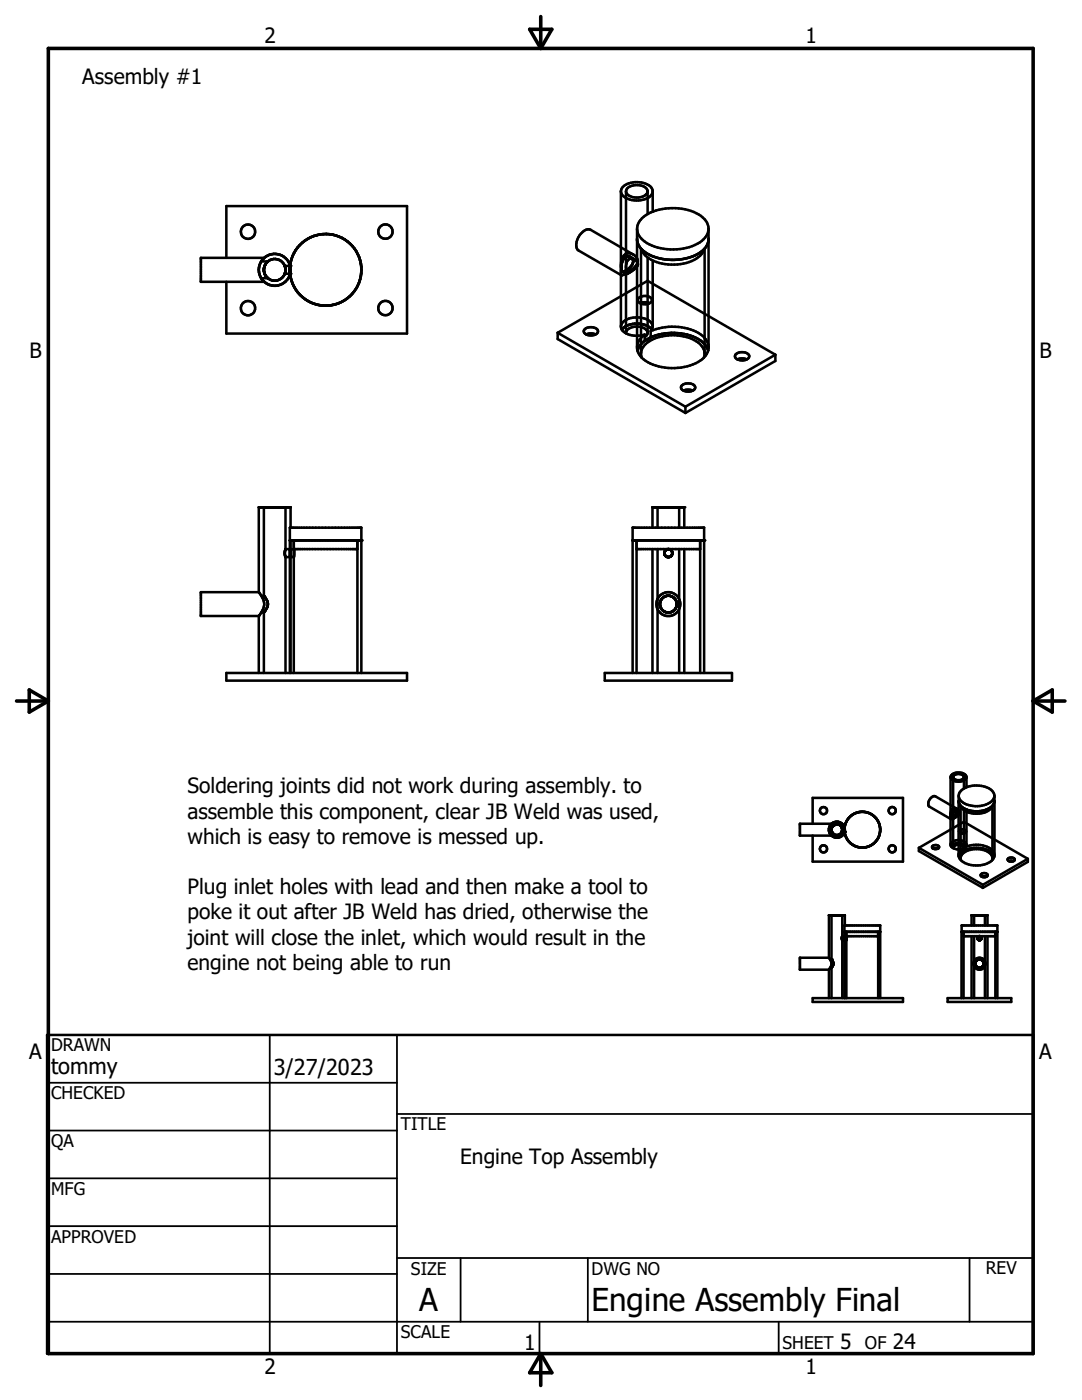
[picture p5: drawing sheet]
<svg xmlns="http://www.w3.org/2000/svg" width="216mm" height="279mm" viewBox="0 0 216 279" stroke-linecap="round" stroke-linejoin="round" font-family="sans-serif">
<g fill="none" stroke="#000" stroke-width=".51">
<path d="M123.9 38.2v27M124.3 37.3a4.5 4.5 0 0 1 5.6 .1 1.41 1.41 0 0 1-.9 2.2 4.3 4.3 0 0 1-5-.9l-.1-.7zM124.9 38.2v15.8M125.1 37.6a2.99 2.99 0 0 1 4 .1 .99 .99 0 0 1-.8 1.5 2.75 2.75 0 0 1-3.3-.8l-.1-.4zM129.2 38.2v4.5M130.2 38.2v4.1M45.2 51.5v-10.4h36v25.5h-36v-10.4M51.6 53.9l.3 1.3 .8 1M51.6 53.9l.3 1.2 .8 1.1M51.8 52.9l-.2 1M52.1 55.5h1.4M52.1 52.2h1.4"/>
<path d="M52.5 51.7a3.2 3.2 0 0 0-.9 2.2M52.7 56.2h.1M52.7 51.5l-.8 1.1M52.7 51.5l-.1 .1M52.7 51.5a3.1 3.1 0 0 1 4.3 0M52.7 51.5h.1M52.7 51.5h-12.6v4.7h12.6M52.7 51.5a3.2 3.2 0 0 1 5.2 1.5M52.7 56.2l.7 .5 1.3 .3M52.7 54.4l.3 .6 .4 .5M52.8 53.2a2.12 2.12 0 0 0 .6 2.3M52.8 53.2l-.1 1"/>
<path d="M53.2 52.5l-.4 .7M53.4 55.5h.1M53.4 52.3a2.16 2.16 0 0 1 3.5 .9M53.4 52.2l-.6 1M56.9 53.2l-.1-.1h1.1l-.1 .4M56.9 53.2l.1 .8-.2 .6h1.1v-.3M56.9 53.2a2.16 2.16 0 0 1-.9 2.5 2.16 2.16 0 0 1-2.6-.2M57 56.1a3.1 3.1 0 0 1-4.3 .1M57.8 53.5v.7M57.8 54.2a7.2 7.2 0 0 0 7.3 6.8M57.8 54.2l.1 .1M57.8 54.1l.1 .6"/>
<path d="M57.9 53h.1M57.9 54.7h.1M57.9 54.7l.5 1.9 .7 1.2M57.9 54.7a3.2 3.2 0 0 1-2.9 2.3M57.9 53l.1 .9-.1 .8M57.9 53l-.1 .6M57.9 53v1.3M57.9 54.8l.3 1.3 .5 1.2M58.6 50.5l-.4 1.2-.3 1.3M58.7 50.5l-.3 .6M59 57.7l1.3 1.6M59.4 58.3a7.2 7.2 0 0 0 4.5 2.6"/>
<path d="M59.9 48.9a7 7 0 0 0-2.1 4.6M60.3 48.4l-.9 1-.8 1.1M60.8 48.1l-.5 .4M61.1 59.8a7.1 7.1 0 0 0 5.3 1M61.9 47.4l-1.1 .7M62 47.4l-1.7 1.1M63.2 46.9l-1.9 .8M64.5 46.7l-2 .4M65.1 46.7l1.3 .1 1.3 .4M65.8 46.8h-2.1M65.8 46.8l.6 .1M65.8 46.8l1.3 .2 1.2 .5"/>
<path d="M67 47l1.8 .8 1.5 1.3M68.2 47.5l.7 .4M68.8 47.8l.6 .5M69.3 48.2l1.1 1 .7 1M69.8 59.1l-1 .8M69.8 48.6l.5 .5M69.8 59.1l-1.6 1.1-1.2 .5-1.3 .3M70.3 49.1a7.1 7.1 0 0 1 1.3 7.5M71.4 50.7a7.1 7.1 0 0 1-4.7 10.1M71.4 57l-.7 1.1-.9 1M123.9 52.9v-.5a1.63 1.63 0 0 1 2.1-1.8 1.54 1.54 0 0 1 1.2 1.4 1.54 1.54 0 0 1-.8 1.5 5.4 5.4 0 0 1-2.4 1.4M123.9 54.8l.1 .1"/>
<path d="M124.1 54.2l.9 .5M124.9 54.6l.1 .1M124.9 54l-.5 .2h-.3M124.9 54v12.5M125.8 51.3a1.26 1.26 0 0 0-1.7 1.3l-.1 1.1 .1 .5M125.8 51.3a1.27 1.27 0 0 1-.2 2.2l-.7 .5M125.8 51.3l.8 .5M126.4 50.8l-8.5-4.9a2.12 2.12 0 0 0-2.4 1.4 2.14 2.14 0 0 0 0 2.7l8.5 4.9M126.6 51.8a1.07 1.07 0 0 0-1.1-.1 1.07 1.07 0 0 0-.5 1.1l-.1 .3M126.6 51.8a1.02 1.02 0 0 1 .7 .9 1.02 1.02 0 0 1-.7 1l-1.1 .8-.5 .2M127.1 45.7v23.9l.2 .7 .8 1.1M127.1 47.9l.2 .8 .7 1.1"/>
<path d="M127.1 47.7a3.8 3.8 0 0 0 2.9 3.3 11 11 0 0 0 6.5 .6M127.4 59.5a1.8 1.8 0 0 1 2.7 .3 1.41 1.41 0 0 1-2 .9 .77 .77 0 0 1-.7-1.2zM127.9 49.6v21M128 49.7a5.4 5.4 0 0 0 4.7 3 8.3 8.3 0 0 0 7.3-2l.5-1M128.1 43.5a10.5 10.5 0 0 1 9.8-1.4 4.6 4.6 0 0 1 3.5 3.5 3.9 3.9 0 0 1-2.7 3.3 10.7 10.7 0 0 1-10.4-1 2.75 2.75 0 0 1-.2-4.4zM128.2 49.9l1.3 .9M129.2 51.4v15.1l-.6 .8M129.7 50.9l1.7 .6 1.9 .3M130.2 52v13.2M133.6 51.8h1.3M140.3 49.9l-1.8 1.1-1.7 .6M140.6 49.6v21"/>
<path d="M141.4 45.7l-.1 24.2M141.4 47.7a3.8 3.8 0 0 1-2.6 3.2l-1.7 .6-1.5 .3M141.4 47.9l-.2 .8-.7 1.1M64.4 61h.7M68.3 60.2a7.2 7.2 0 0 1-2.9 .8M111.3 66.4l17.9-10.4 25.5 14.8M111.3 66.4v1.3l25.5 14.7M111.3 66.4l25.5 14.8M116.8 65.6a1.77 1.77 0 0 1 2.5 .5 1.49 1.49 0 0 1-2.2 .7 .65 .65 0 0 1-.6-.5 .65 .65 0 0 1 .3-.7zM117 66.7l.8-.2 1 .2M124.1 65.8a4.2 4.2 0 0 1 4.6-.9l1 .4 .4 .5M124.9 66.3a2.6 2.6 0 0 1 3.5-.9l.6 .5 .2 .4"/>
<path d="M127.3 69.6l-.1 .4M127.7 60.5l.8-.2 1.1 .2M127.8 68.9l-.5 .7M128.1 71.4a2.7 2.7 0 0 1 1.5-3.3 9.4 9.4 0 0 1 10.1 .6 2.42 2.42 0 0 1 .7 2.7M128.6 66.8l-1.2 1.3-.3 1.1M128.6 68l-.6 .6M128.6 66.8v1.2M129.8 66.1a10.8 10.8 0 0 1 10.4 .9l.8 1 .4 1.2M129.8 66.1v1.2M129.8 66.1a1.38 1.38 0 0 0-.6-2.3 4.4 4.4 0 0 0-5.1 .7 1.52 1.52 0 0 0 1.2 2.2l1.3 .3 2-.2M129.8 67.3l-1.2 .7M130.3 67.1l-.5 .2"/>
<path d="M132.7 66.5a6.5 6.5 0 0 0-5.4 3.1M133.9 66.4a11.4 11.4 0 0 1 4.9 1M136 77a1.96 1.96 0 0 1 2.7 .1 .9 .9 0 0 1-1.1 1 1.33 1.33 0 0 1-1.7-.8zM136.4 77.9l.7-.1 1.1 .1M136.6 66.7a11.9 11.9 0 0 0-5.8 .3M137.1 66.8l1.2 .4 1.4 .7M139.3 67.6l.4 .3M139.7 67.9l.4 .3M140.1 68.2l.9 1 .3 .8M140.1 68.2l.3 .3M141.3 69.9a4.8 4.8 0 0 1-3.6 3 10.3 10.3 0 0 1-9.6-1.5M146.8 70.7a1.86 1.86 0 0 1 2.7 .3 1.54 1.54 0 0 1-2.2 .8l-.6-.6z"/>
<path d="M147.1 71.7l.8-.2 1.1 .2M154.7 70.8v1.2l-17.9 10.4M154.7 70.8l-17.9 10.4M136.8 81.2v1.2M52.1 118.9h.6M52.1 118.9a3.2 3.2 0 0 1-.4 4M52.1 118.9l-.4-.7h-11.6v4.7h11.6M52.7 118.9a2.16 2.16 0 0 1 0 3.3M52.7 101.2v17.7M56.9 111.1l.1 .1M57 109.6l-.2 .8 .1 .7M57 101.2v8.4"/>
<path d="M57 111.2v23.1M57 109.6h14.3M57 111.2h1.6M57.8 107.9h14.3M57.9 110.2l-.1-4.9h14.3v29M57.9 110.2v.3M57.9 110.5l-.1 23.8M57.9 110.5l.1 23.8M58 107.9l-.1 2.3M58 105.3v-4.1h-6.4v17M58.6 107.9v26.4M71.3 107.9v26.4"/>
<path d="M126.2 107.9h14.3M127 109.6h12.7M127 107.9v26.4M130.2 105.3v-4.1h6.3v4.1M130.2 109.6v24.7M131.2 101.2v4.1M131.2 109.6v24.7M132 119.6a1.65 1.65 0 0 0-.1 1.8M132.3 119.3l-.3 .3M132.4 119.2l-.1 .1M132.6 119.1l-.3 .2M132.6 119.1l-.2 .1"/>
<path d="M132.7 119l-.1 .1M133.2 118.9h.5M133.2 118.9l-.5 .1M133.7 118.9l.7 .4M134.4 119.3l.4 .3M134.8 119.6l.1 .3a1.7 1.7 0 0 1-.1 1.5M135.5 101.2v4.1M135.5 109.6v24.7M136.5 109.6v24.7M139.7 107.9v26.4M45.2 134.3h36v1.5h-36zM51.6 122.9v11.4"/>
<path d="M51.7 122.9h.1M52.1 122.3h.6M52.7 122.2v12.1M52.7 122.2h.1M120.7 134.3h25.4v1.5h-25.4zM126.2 134.3v-29h14.3v29M131.9 121.4l.3 .3M132.2 121.7l.1 .2M132.3 121.8l.4 .3M132.3 121.9l.4 .2M132.7 122.1l.2 .1M132.7 122.1l.5 .1"/>
<path d="M133 122.2h.2M133.7 122.2h-.5M134.3 121.9l-.6 .3M134.4 121.9h-.1M134.7 121.6l-.3 .3M134.8 121.4l-.4 .4M134.8 121.4v.1M189.7 155.1v13.5M190 154.5a2.06 2.06 0 0 1 2.8 .4 1.35 1.35 0 0 1-1.8 1.1 1.07 1.07 0 0 1-1.2-1.2zM190.2 155.1v14.1M190.3 154.8a1.32 1.32 0 0 1 2 .3 1.21 1.21 0 0 1-1 .6 1.21 1.21 0 0 1-1.1-.7zM191.3 159.9v10.8"/>
<path d="M191.3 159a2.91 2.91 0 0 0 2.8 1.8 4.1 4.1 0 0 0 4.2-1.5 1.86 1.86 0 0 0-1.6-2.3 4.7 4.7 0 0 0-5.2 1.2 3.3 3.3 0 0 0-.1 2.2 3.5 3.5 0 0 0 3.2 1.5M191.3 159.9v.2M192.3 155.1v2.3M192.8 155.1v2M198.4 159.8l-.4 1M198.4 158.8v11.9M198.4 159.9l-.4 1-.9 .5M162.2 164.4v-5.2h18v12.8h-18v-5.2M165.4 165.7l.3 .9M165.5 165.1l-.1 .3M165.5 165.1l-.1 .7 .2 .6M165.6 166.4l.1 .2"/>
<path d="M165.6 164.8h.7l-.1 .1M165.6 166.4h.7M165.7 166.6l.2 .2M165.7 164.6l-.2 .5M165.9 164.4l-.2 .2M165.9 164.4h-6.3v2.4h6.3M165.9 164.4a1.58 1.58 0 0 1 2.6 .7 1.58 1.58 0 0 1-1.8 2M165.9 164.4h.1M166 165.1l-.1 .3 .1 .7M166 166.1l.2 .2M166 165.1l-.1 .5 .1 .5M166.2 166.3l.1 .1"/>
<path d="M166.2 164.9l-.2 .2M166.2 164.9a1.07 1.07 0 0 1 1.8 .3M166.3 166.4h.1M166.7 164h.7l.5 .3M168 166h.1M168 165.2v.8M168 165.2h.5M168 165.2v.3M168 166a1.08 1.08 0 0 1-1.8 .3M168 165.4l.1 .1M168 165.7v.3M168.1 164.4l.4 .8"/>
<path d="M168.1 165.7h-.1M168.5 165.9a3.6 3.6 0 0 0 3.4 3.3M168.5 165.8l.2 .9 .4 .8 1 1.1M168.5 165.2v.8h-.5M168.5 165.2a1.59 1.59 0 0 1-.7 1.7 1.59 1.59 0 0 1-1.9-.1M168.6 166.4l.3 .8 .5 .8M168.9 164l-.4 1.5M168.9 163.9a3.6 3.6 0 0 1 3.6-1.9 3.6 3.6 0 0 1 3 2.7M169 163.7l-.4 1.3M169.3 163.3a3.3 3.3 0 0 0-.8 1.9M169.6 163a3.6 3.6 0 0 1 3.9-.7 3.6 3.6 0 0 1 2.1 3.3M169.7 168.2l.8 .6 1.3 .4"/>
<path d="M170.4 168.7a3.4 3.4 0 0 0 2.4 .4M171.5 162.1l-1.3 .4-1 1M172.6 162.1l1.3 .4 .7 .6M173.9 168.6l-1.3 .5M174.4 168.3l-1.2 .7M174.4 168.2l-.3 .3M174.8 167.9a3.4 3.4 0 0 1-2.6 1.3M174.8 163.4a3.5 3.5 0 0 1-.1 4.6M175.4 166.8l-.4 .8M175.6 164.9v1.4M175.6 165.9l-.1 .5a3.1 3.1 0 0 1-.9 1.7M183.4 169.2l8.9-5.2 12.8 7.4"/>
<path d="M183.4 169.2v.6l12.7 7.4M183.4 169.2l12.7 7.4M186 168.9a.84 .84 0 0 1 1.4 .2 .82 .82 0 0 1-1.4-.1zM186.2 169.4l.4-.1 .6 .1M189.7 163.4v.1M189.8 168.9a2.15 2.15 0 0 0 2.3 .5M189.8 168.9a2.1 2.1 0 0 1 2.9 0M189.8 163.1l.4 .2M190.2 163.3h.1M190.6 161.7a.7 .7 0 0 0-.9 .8l.1 .6M190.6 161.7a.69 .69 0 0 1-.2 1.1l-.6 .3M190.6 161.7l.4 .2"/>
<path d="M190.9 161.4a.84 .84 0 0 0-.9 0 .84 .84 0 0 0-.3 .9M190.9 161.4a.81 .81 0 0 1 .5 .8 .81 .81 0 0 1-.7 .7l-1 .6M190.9 161.4l-4.2-2.5a1.37 1.37 0 0 0-1.2 2.1l4.2 2.5M191 161.9a.59 .59 0 0 0-.6 0 .59 .59 0 0 0-.2 .6M191 161.9a.63 .63 0 0 1 .3 .7 .63 .63 0 0 1-.5 .5l-.6 .2M191.4 160.3l.3 .5M191.4 165.8a.84 .84 0 0 1 1.4 .2 .81 .81 0 0 1-1.5-.1zM191.6 166.3l.4-.1 .5 .1M191.7 171.2a2.72 2.72 0 0 1 2.7-1.7 3.4 3.4 0 0 1 3.6 1.4v.3M191.7 160.8l.1 10.9M191.7 160.8l.8 .6 1.7 .5M191.7 160.8a3.2 3.2 0 0 0 3.4 1.6 3 3 0 0 0 2.9-1.6"/>
<path d="M192.1 170l-.5 .5-.3 .5M192.1 169.4v.6M192.3 169.2a1.2 1.2 0 0 0-1-.6 1.2 1.2 0 0 0-1.1 .7M192.3 169.2l-.2 .4M192.3 161.7v7.5M192.6 169a5.1 5.1 0 0 1 5.5 .8 1.52 1.52 0 0 1-.9 2.4 5.1 5.1 0 0 1-5.7-.8 1.43 1.43 0 0 1 .6-2M192.6 169v.7M192.6 169.7l-.5 .3M192.8 162v6.7l-.2 .3M192.8 168.5a1.95 1.95 0 0 0-2.8-.4l-.3 .3 .1 .5M194.2 161.9h.4M195.3 169.2a5.4 5.4 0 0 0-3.2 .8"/>
<path d="M195.7 169.3a2.93 2.93 0 0 1 2.7 1.7M195.8 174.4a.81 .81 0 0 1 1.3 .3 .81 .81 0 0 1-1.4-.1zM195.9 175l.4-.1 .6 .1M196.1 176.6v.6M196.2 169.4l-1.9-.2-1.7 .5M196.4 161.7l-.9 .2M196.4 161.7l-1.8 .2M196.6 169.5l.4 .1M196.8 161.6l-.4 .1M198 160.8l-.5 .4-1.1 .5M198 160.8v10.9M201.1 171.4a.84 .84 0 0 1 1.4 .2 .82 .82 0 0 1-1.5-.1z"/>
<path d="M201.3 171.9l.4-.1 .5 .1M205.1 171.4v.6l-9 5.2M205.1 171.4l-9 5.2M162.2 199.2h18v.8h-18zM165.4 191.2l.2 .3M165.4 193.5v5.7M165.4 191.1h-5.8v2.4h5.8M165.6 191.5a1.29 1.29 0 0 1 0 1.7M165.6 193.2l-.2 .3M165.6 193.2h.3M165.6 191.5h.3M165.9 182.7v8.8"/>
<path d="M165.9 193.1v6.1M165.9 191.5a1.06 1.06 0 0 1 0 1.6M168.1 182.7v16.5M168.1 187.6h.8M168.5 199.2v-14.5h7.1v14.5M168.5 187.2h.1M168.5 186h7.1M168.5 187.4l.1 11.8M168.6 187.6h.1M168.6 184.7v-2h-3.2v8.5M168.6 186l-.1 1.1M168.6 186.8v.1"/>
<path d="M168.9 186v1.6M168.9 187.6v11.6M175.2 186.8l-7.2 .1M175.2 186v13.2M189.1 199.2h12.7v.8h-12.7zM191.9 186v13.2M192.3 186.8h6.3M192.3 186v13.2M193.9 184.7v-2h3.1v2M193.9 186.8v12.4M194.4 182.7v2M194.4 186.8v12.4"/>
<path d="M194.8 191.8l-.2 .5 .3 .6M194.9 192.9l.2 .2M195.1 191.5h.7M195.1 193.1l.3 .1M195.1 191.5l-.3 .3M195.2 187l-.2 .2 .2 .3M195.2 187.5l.1 .1M195.3 187.6h.3M195.3 191.5h-.2M195.3 186.9l-.1 .1M195.4 186.8l-.1 .1M195.5 186.8l.1 .1"/>
<path d="M195.6 186.9l.1 .1M195.7 187l.1 .2-.1 .3M195.7 187.5l-.1 .1M195.8 191.5l.3 .3M195.8 191.5l.2 .2M196 191.7l.1 .1M196.1 191.8a.83 .83 0 0 1 .1 .9 .83 .83 0 0 1-.8 .5M196.5 182.7v2M196.5 186.8v12.4M197 186.8v12.4M198.6 186v13.2M199 186h-7.1v-1.3h7.1v14.5"/>
<path d="M9.4 206.5h196.8v63.6h-196.8z"/>
<circle cx="49.5" cy="46.2" r="1.43"/>
<circle cx="76.9" cy="46.2" r="1.43"/>
<circle cx="49.5" cy="61.5" r="1.42"/>
<circle cx="76.9" cy="61.5" r="1.43"/>
<circle cx="133.4" cy="110.4" r=".8"/>
<circle cx="133.4" cy="120.6" r="2.39"/>
<circle cx="164.3" cy="161.8" r=".72"/>
<circle cx="164.3" cy="169.4" r=".72"/>
<circle cx="178" cy="169.4" r=".72"/>
<circle cx="178" cy="161.8" r=".72"/>
<circle cx="195.4" cy="192.3" r="1.19"/>
</g>
<g fill="#000">
<circle cx="57.9" cy="54.6" r=".25"/>
<circle cx="57.9" cy="53.1" r=".25"/>
<circle cx="57.8" cy="107.9" r=".25"/>
<circle cx="72.1" cy="107.9" r=".25"/>
<circle cx="126.2" cy="107.9" r=".25"/>
<circle cx="130.2" cy="101.2" r=".25"/>
<circle cx="131.2" cy="101.2" r=".25"/>
<circle cx="135.5" cy="101.2" r=".25"/>
<circle cx="136.5" cy="101.2" r=".25"/>
<circle cx="140.5" cy="107.9" r=".25"/>
<circle cx="165.9" cy="166.8" r=".25"/>
<circle cx="166.3" cy="164.8" r=".25"/>
<circle cx="168" cy="165.2" r=".25"/>
<circle cx="168.5" cy="166" r=".25"/>
<circle cx="165.4" cy="182.7" r=".25"/>
<circle cx="165.9" cy="191.5" r=".25"/>
<circle cx="168" cy="182.7" r=".25"/>
<circle cx="168.1" cy="187.6" r=".25"/>
<circle cx="168.5" cy="186" r=".25"/>
<circle cx="168.6" cy="186.8" r=".25"/>
<circle cx="191.9" cy="186" r=".25"/>
<circle cx="193.9" cy="182.7" r=".25"/>
<circle cx="194.4" cy="182.7" r=".25"/>
</g>
<path d="M9.6 9.7h196.6v260.4h-196.6zM105.7 5.8h4.4l-2.2 3.9zM107.9 3.3v6.4M3.3 139.9h6.3M5.8 137.7l3.8 2.2-3.8 2.2zM206.2 139.9h6.3M206.2 139.9l3.8-2.2v4.4zM107.9 270.1v6.4M107.9 270.1l2.2 3.9h-4.4z" fill="none" stroke="#000" stroke-width=".71"/>
<g fill="none" stroke="#000" stroke-width=".36">
<path d="M9.4 216.1h69.8M53.8 206.5v63.6M79.2 206.5v63.6M9.4 225.6h69.8M9.4 235.2h69.8M79.2 222.3h127M9.4 244.7h69.8M9.4 254.2h69.8M79.2 251.1h127M91.9 251.1v12.7M117.3 251.1v12.7M193.5 251.1v12.7"/>
<path d="M9.4 263.8h196.8M107.6 263.8v6.3M155.4 263.8v6.3"/>
</g>
<g font-size="6.3">
<text x="83.7" y="261.6">A</text>
<text x="118" y="261.7">Engine Assembly Final</text>
</g>
<g font-size="4.4">
<text x="10.2" y="214.4">tommy</text>
<text x="54.6" y="214.6">3/27/2023</text>
</g>
<g font-size="4.2">
<text x="52.8" y="8.7">2</text>
<text x="160.7" y="8.7">1</text>
<text x="16.4" y="16.8">Assembly #1</text>
<text x="5.9" y="71.5">B</text>
<text x="207.4" y="71.5">B</text>
<text x="37.4" y="158.3">Soldering joints did not work during assembly. to</text>
<text x="37.4" y="163.4">assemble this component, clear JB Weld was used,</text>
<text x="37.4" y="168.4">which is easy to remove is messed up.</text>
<text x="37.4" y="178.4">Plug inlet holes with lead and then make a tool to</text>
<text x="37.4" y="183.5">poke it out after JB Weld has dried, otherwise the</text>
<text x="37.4" y="188.5">joint will close the inlet, which would result in the</text>
<text x="37.4" y="193.5">engine not being able to run</text>
<text x="5.8" y="211.4">A</text>
<text x="207.4" y="211.4">A</text>
<text x="91.8" y="232.3">Engine Top Assembly</text>
<text x="104.6" y="269.4">1</text>
<text x="167.7" y="269.3">5</text>
<text x="178.2" y="269.3">24</text>
<text x="52.8" y="274.2">2</text>
<text x="160.7" y="274.2">1</text>
</g>
<g font-size="3.5">
<text x="10.2" y="209.8">DRAWN</text>
<text x="10.2" y="219.4">CHECKED</text>
<text x="80" y="225.6">TITLE</text>
<text x="10.2" y="229">QA</text>
<text x="10.2" y="238.5">MFG</text>
<text x="10.2" y="248.1">APPROVED</text>
<text x="82" y="254.4">SIZE</text>
<text x="118" y="254.4">DWG NO</text>
<text x="196.7" y="254.3">REV</text>
<text x="80" y="267.1">SCALE</text>
<text x="156.1" y="269.3">SHEET</text>
<text x="172.6" y="269.3">OF</text>
</g>
</svg>
